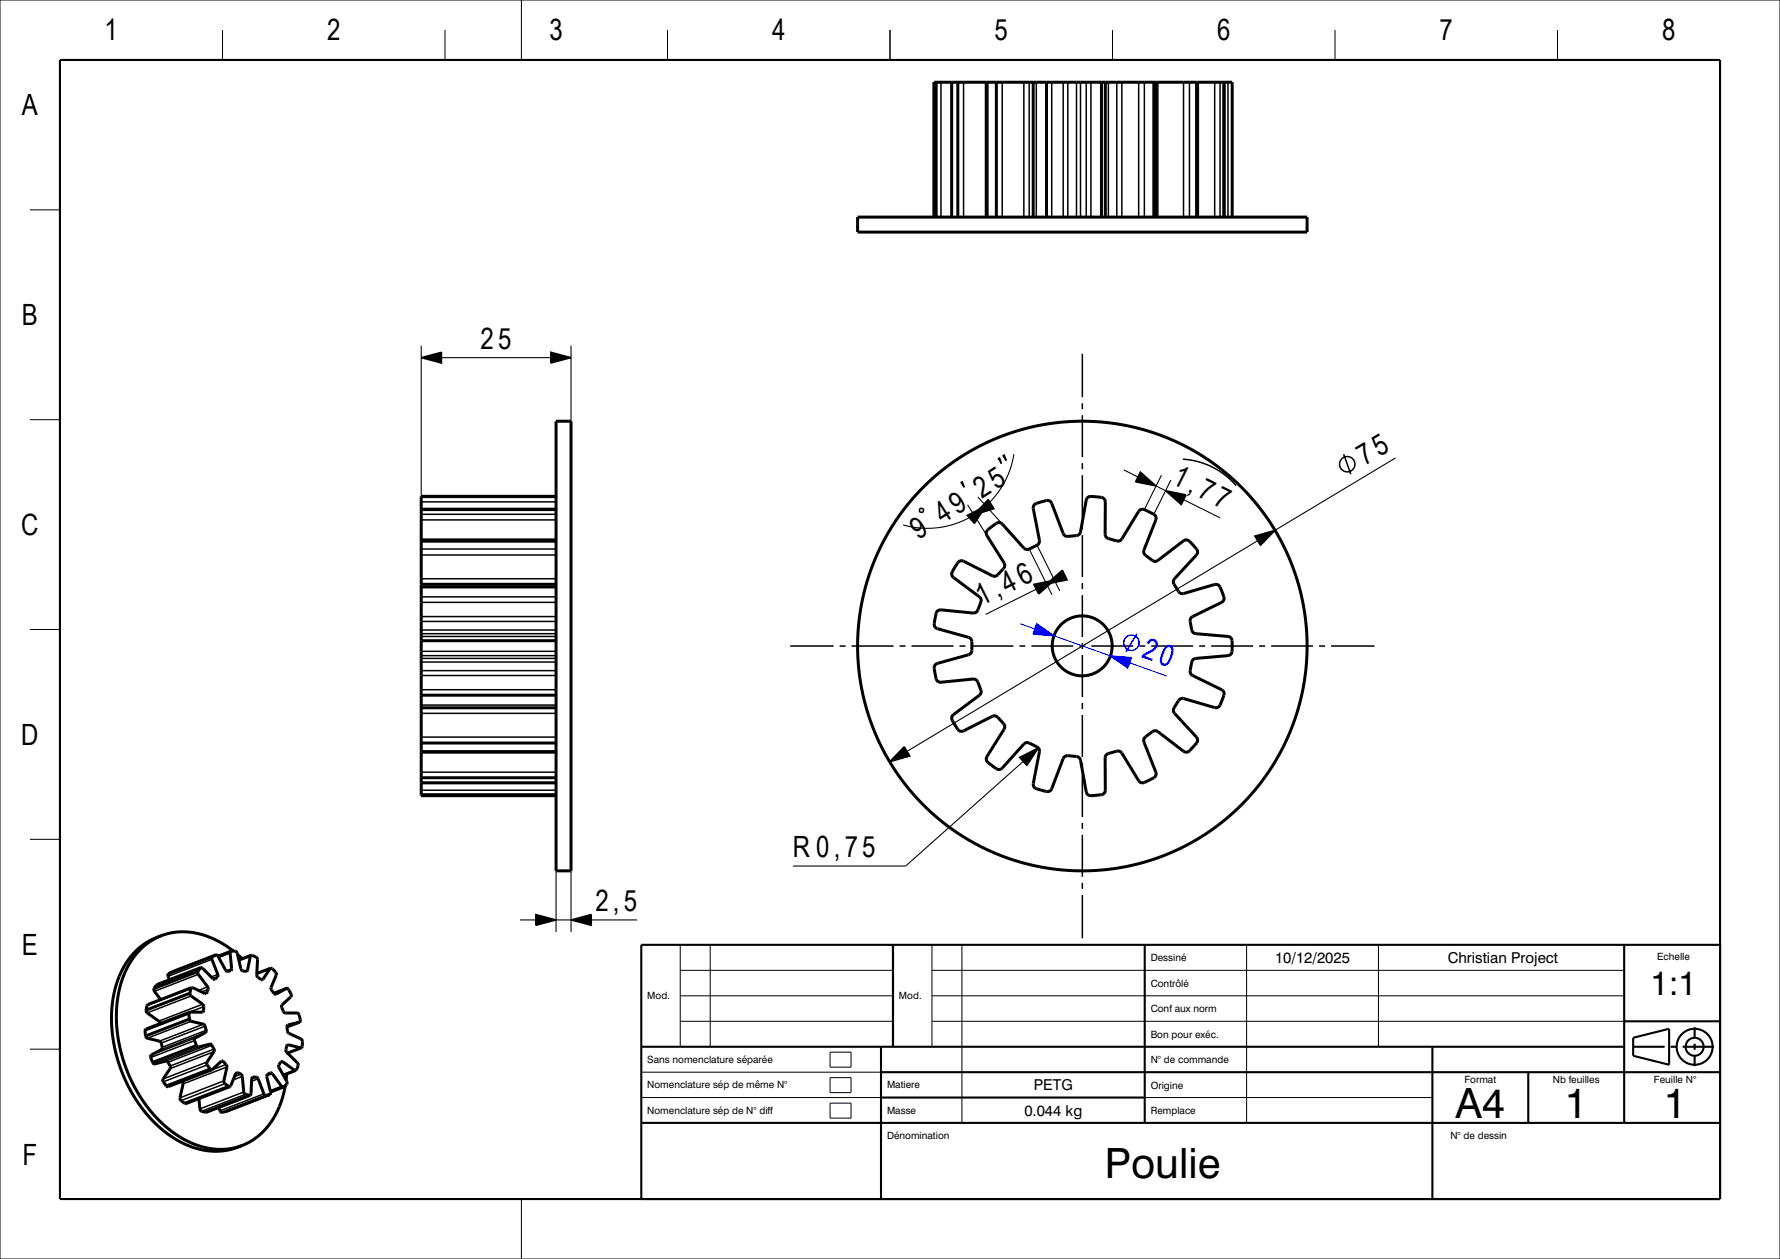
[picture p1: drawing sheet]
<svg xmlns="http://www.w3.org/2000/svg" width="297mm" height="210mm" viewBox="0 0 297 210" stroke-linecap="round" stroke-linejoin="round" font-family="sans-serif">
<g fill="none" stroke="#000" stroke-width=".18">
<path d="M70.3 57.7v29M73.7 59.7h18.2M95.3 57.7v12.6M169.2 75.7a14.6 14.6 0 0 1-4 8M187.5 78.4l2.4 1.2M193.8 79.3l-2.9 5.7M232.9 76.4l-20.2 12.1M161.4 84.2l3.3 5.1M161.7 86.3a14.6 14.6 0 0 1-11 1.3M163.2 82.9l4 4.5M171.7 91.6l3.8 7.6M172.9 98.3l-8.4 4.2"/>
<path d="M173 90.9l3.8 7.7M192.9 81.1l1.6 .7M195.4 80.1l-2.9 5.7M197.5 83.4l6.1 3M209.8 90.2l-58.5 35.1M170.7 127l-19.6 17.5h-18.8M86.8 153.4h2.6M92.8 145.3v10.1M92.8 153.4h2.5M95.3 145.3v10.1M98.7 153.4h7.6"/>
</g>
<g fill="none" stroke="#000" stroke-width=".5">
<path d="M156.2 13.7v22.5M158.8 13.7v22.5M159.8 13.7v22.5M164.6 13.7v22.5M166.2 13.7v22.5M172.4 13.7v22.5M174.6 13.7v22.5M183.8 13.7v22.5M184.4 13.7v22.5M192.5 13.7v22.5M192.9 13.7v22.5M199.7 13.7v22.5"/>
<path d="M199.8 13.7v22.5M204.2 13.7v22.5M204.3 13.7v22.5M143.1 36.2h75v2.5h-75zM155.9 36.2v-22.5h49.7v22.5M92.8 70.3h2.5v75h-2.5zM70.3 97.9h22.5M70.3 90.3h22.5M70.3 85h22.5M70.3 97.5h22.5M70.3 90.1h22.5M70.3 84.9h22.5"/>
<path d="M92.8 82.8h-22.5v49.9h22.5M164.8 88.4l.6-.5a1.57 1.57 0 0 1 1.6-.6l3.8 4.1a.75 .75 0 0 0 .9 .2l1.3-.7 .4-.6-1-5.5a.95 .95 0 0 1 1-1 2.97 2.97 0 0 1 1.8-.2l.3 .4 2 5.2 .4 .3 1.7-.2a.76 .76 0 0 0 .7-.6l1-5.4a1.25 1.25 0 0 1 1.5-.4 1.57 1.57 0 0 1 1.6 .6v5.6a.75 .75 0 0 0 .5 .7l1.4 .4 .7-.1 3-4.8a.95 .95 0 0 1 1.4-.1 2.95 2.95 0 0 1 1.5 1v.5l-2.1 5.3 .2 .4 1.3 1.1a.75 .75 0 0 0 .9 0l4.3-3.3a1.25 1.25 0 0 1 1.5 .6 1.56 1.56 0 0 1 .8 1.6l-3.8 4.1a.75 .75 0 0 0-.1 .9l.9 1.5 .5 .1 5.4-1.5a.95 .95 0 0 1 1.1 .9 3 3 0 0 1 .4 1.7l-.4 .4-5 2.5-.2 .4 .2 1.7a.75 .75 0 0 0 .7 .6l5.5 .5a1.25 1.25 0 0 1 .6 1.4 1.57 1.57 0 0 1-.5 1.7l-5.6 .5a.75 .75 0 0 0-.7 .6l-.2 1.5 .2 .6 5 2.5a.95 .95 0 0 1 .2 1.4 3 3 0 0 1-.8 1.6h-.5l-5.4-1.5-.7 .3-.7 1.3a.75 .75 0 0 0 .1 .9l3.7 4a1.25 1.25 0 0 1-.5 1.5 1.56 1.56 0 0 1-1.5 .9l-4.5-3.4a.75 .75 0 0 0-.9 0l-1.3 1.1-.2 .5 2.1 5.2a.94 .94 0 0 1-.8 1.2 2.98 2.98 0 0 1-1.7 .5l-.4-.3-3-4.8-.7-.1-1.4 .4a.74 .74 0 0 0-.5 .7v5.5a1.25 1.25 0 0 1-1.4 .7 1.57 1.57 0 0 1-1.7-.3l-1-5.5a.75 .75 0 0 0-.7-.6l-1.4-.2-.7 .3-2 5.3a.94 .94 0 0 1-1.4 .3 2.98 2.98 0 0 1-1.6-.7l-.1-.5 1-5.5-.4-.6-1.3-.7a.74 .74 0 0 0-.9 .2l-3.6 4.1a1.25 1.25 0 0 1-1.6-.4 1.57 1.57 0 0 1-1-1.4l2.9-4.8a.74 .74 0 0 0 0-.9l-1-1.1-.7-.2-5 2.5a.94 .94 0 0 1-1.3-.7 2.98 2.98 0 0 1-.7-1.6l.3-.4 4.5-3.4 .1-.5-.6-1.6a.76 .76 0 0 0-.7-.4l-5.5 .5a1.26 1.26 0 0 1-.9-1.3 1.56 1.56 0 0 1 .2-1.7l5.4-1.6a.75 .75 0 0 0 .6-.7v-1.5l-.4-.6-5.4-1.5a.95 .95 0 0 1-.4-1.4 3 3 0 0 1 .5-1.7l.5-.1 5.6 .5 .4-.2 .7-1.6a.75 .75 0 0 0-.3-.8l-4.4-3.3a1.26 1.26 0 0 1 .3-1.6 1.57 1.57 0 0 1 1.2-1.2l5.1 2.5a.75 .75 0 0 0 .9-.1l1.1-1.3v-.5l-3-4.8v-.5zM70.3 116h22.5M70.3 106.9h22.5M70.3 118.1h22.5M70.3 132.6h22.5M70.3 129.7h22.5M70.3 123.9h22.5M70.3 130.6h22.5M70.3 125.5h22.5M26.9 156.1l-1.3 .5-1.3 .7-1.1 .9-1 .9-.9 1.2-.7 1.2-.7 1.4-.6 1.6-.4 1.7-.2 1.7v3.6l.5 3.6 1.1 3.6 1.6 3.4 2.1 3.2 2.6 2.7 2.5 1.9 2.8 1.4 1.5 .4 1.3 .3h1.7l1.5-.1 2.5-.8M26.9 156.1l-1.1 .5-1.3 .8-1.1 1-.8 .9-1.6 2.6-1 2.7-.5 3.4v3.5l.5 3.4 1.1 3.6 1.6 3.3 1.9 2.9 2.4 2.6 2.6 2.1 2.6 1.4 1.4 .4 1.5 .4 1.5 .1h1.4l2.4-.6"/>
<path d="M26.9 156.1l1.7-.5 1.2-.2h1.3l1.7 .3 1.5 .4 1.5 .6 1.7 .9 1.4 1M35.4 159.6l-.1 .4 1 2.5v.4l-.5 .5-.2-.1-1.8-1.8-.3-.1M35.4 159.6l-7.3 2.8M36 159.3l.4 .2 1.4 2.5 .7-.1M36 159.3l-.6 .3M36 159.3l-7.9 3.1M38.5 158.7a.93 .93 0 0 1 1.1 .3l.6 2.6 .3 .3 .5 .2 .3-.2 .5-2.4 .1-.2M38.5 158.7l-.1 .3 .3 2.6-.2 .3M38.5 158.7l-2.1 .8M39.6 159.2l.8 .7M41.9 159.3a1.22 1.22 0 0 1 1.1 .8l-.2 2.5 .2 .4 .5 .4 .4-.1 1.2-1.8M41.9 159.3l-2.1 .8"/>
<path d="M24.3 172.8l.2 .4 2.1 .5 .3 .3 .2 .7-.1 .4-1.9 1 .4 1.1M24.4 168.5l.1 .4 2 1.4 .2 .4M25.5 177.2l.3 .3 1.9-.5 .3 .2 .4 .6v.4l-1.2 2 .6 .9M25.7 164.9v.4l1.1 1.4M26.7 170.7v.1M28.1 162.4l-.1 .4 .3 .6M31.6 170l.3 .3 2 .5 .3 .4 .2 .7-.1 .3-1.8 1.1 .3 1.1M31.6 170l-7.3 2.8M31.7 168.8l-.2 .3 .1 .9M31.7 168.8l-7.4 2.9-.1 .3 .1 .8M31.7 165.7l.1 .4 2 1.4a1.25 1.25 0 0 1 .1 1.2l-.2 .1h-2M31.7 165.7l-7.3 2.8"/>
<path d="M32 164.7l-.3 1M32 164.7l-7.3 2.9-.3 .9M32.8 174.4l.3 .2 1.9-.4 .4 .2 .3 .6v.4l-1.2 1.9 .6 1M32.8 174.4l-7.3 2.8M33 162l.1 .5 1.5 2.1a1.25 1.25 0 0 1-.2 1.1l-2.4-1M33 162l-7.3 2.9M33.5 161.4l-.5 .6M33.5 161.4l-7.3 2.8-.5 .7M35.1 178.3l.3 .1M35.1 178.3l-7.3 2.8M35.4 178.4l1.5-1.4 .3 .1a1.19 1.19 0 0 1 .7 .9l-.5 2.5 .8 .7M35.4 178.4l-7.3 2.9-.3-.2"/>
<path d="M38.5 161.9h.1M45.1 179l-.5 .2-.1 .4 .6 2.6M45.1 179l.3 .1 1.6 2.1 .3 .1M45.1 179h.1M45.1 161.5h.1a1.54 1.54 0 0 1 .9 1.1l-.9 2.1a1.22 1.22 0 0 0 .5 1M45.1 161.5l-2.3 .9M47.8 164.9a1.42 1.42 0 0 1 .8 1.2l-1.5 1.5-.1 .4 .3 .7 .3 .3h2a1.43 1.43 0 0 1 .4 1.5M47.8 164.9l-1.8 .9-.3-.1M47.8 164.9l-2.1 .8M47.8 179.1l-.1 1.1M49.3 178.6l-.2-.1-1.9-1.4h-.3l-.4 .5v.4l1.3 2.4a.85 .85 0 0 1-.5 .9M49.3 178.6l-2 .8"/>
<path d="M50 170.5l-1.9 .5-.2 .1a1.29 1.29 0 0 0 .3 1.2l2 1a1.3 1.3 0 0 1 .1 1.5M50 170.5l-2.1 .8M50.3 174.8l-2.3-.5a1.11 1.11 0 0 0-.3 1l1.9 2a1.11 1.11 0 0 1-.3 1.3M50.3 174.8l-2.3 .9M30.4 180.4h.1M30.4 180.4l.1 .4-.5 2.5 .8 .7M33.2 183.2l.2 2 .9 .3M36.5 184.7l.3 .8h.3l.6-.1M37.7 185.4h.1M38.2 181.2h.2M38.2 181.2l-7.4 2.8M38.4 181.2l.9-2.2 .3-.1 .6 .3 .2 .3 .3 2.9 .9 .3"/>
<path d="M38.4 181.2l-7.3 2.9-.3-.1M41.6 182.7l-7.3 2.8M41.7 182.7h-.1M41.7 182.7l-7.4 2.8M45 182.6l-.6 .1-.2-.1-1.1-2.7-.3-.2h-.6l-.2 .2-.1 2.5-.2 .3M45 182.6h.1M45 182.6l-7.3 2.8M45.1 182.2l-.1 .4M47.3 181.3l-2.2 .9M47.6 181.1l-.8 3.1-.8 1.6-.9 1.5-1 1.2-1.2 1.1-1 .8-1.5 .7"/>
<circle cx="180.6" cy="107.7" r="5"/>
<circle cx="180.6" cy="107.8" r="37.5"/>
</g>
<g fill="none" stroke="#000" stroke-width=".25">
<path d="M155.9 13.7v22.5M157 13.7v22.5M158.9 13.7v22.5M160.8 13.7v22.5M164.8 13.7v22.5M167.2 13.7v22.5M170.8 13.7v22.5M171.7 13.7v22.5M172.9 13.7v22.5M175.5 13.7v22.5M177.4 13.7v22.5M178.2 13.7v22.5"/>
<path d="M179.6 13.7v22.5M180.3 13.7v22.5M181.2 13.7v22.5M182 13.7v22.5M184.9 13.7v22.5M186.3 13.7v22.5M187.2 13.7v22.5M190 13.7v22.5M190.9 13.7v22.5M193.2 13.7v22.5M197.5 13.7v22.5M198.5 13.7v22.5"/>
<path d="M202.7 13.7v22.5M203.6 13.7v22.5M204.9 13.7v22.5M205.6 13.7v22.5M70.3 59.7l3.4-.9v1.8zM91.9 58.8l3.4 .9-3.4 .9zM180.6 59v7.3M166.6 76.5l.2-.1 .3 .9zM167.4 76l.2-.1 .3 .9zM180.6 67.3v1M180.6 69.3v7M180.6 77.3v1"/>
<path d="M180.6 79.3v7M190.3 78.7l2.6 2.4-3.4-.7zM197.4 76.6a12.7 12.7 0 0 1 8.8 4.4M224.2 75.7l1.2 3.4M70.3 99.6h22.5M70.3 91.6h22.5M70.3 85.8h22.5M70.3 83h22.5M70.3 96.5h22.5M70.3 97.4h22.5M70.3 92.6h22.5M70.3 86.7h22.5"/>
<path d="M70.3 83.7h22.5M153.5 84.9l.2-.1h.3l.1 .2-.1 .4-.2 .1-.3-.1-.1-.2zM160.4 80.5l.2-.1 .3 .9zM161.4 86l3.1-1.6-1.9 2.9zM164.9 83.3l1 1.6-3.4 1zM172.5 97.5l3.4-.7-2.6 2.3zM174.6 97.4l2.7-2.3 .8 1.6zM180.6 87.3v1M180.6 89.3v7M180.6 97.3v1M180.6 99.3v7M194.5 81.8l3.4 .7-.8 1.7z"/>
<path d="M209.4 89.4l3.3-.9-2.4 2.5zM70.3 117.6h22.5M70.3 108.6h22.5M70.3 118.1h22.5M70.3 119h22.5M70.3 111.9h22.5M70.3 112.7h22.5M70.3 109.8h22.5M70.3 110.4h22.5M70.3 115h22.5M70.3 109.4h22.5M70.3 105.1h22.5"/>
<path d="M70.3 105.7h22.5M70.3 102.8h22.5M70.3 103.7h22.5M70.3 106.2h22.5M70.3 100.5h22.5M131.8 107.8h7.3M140.1 107.8h1M142.1 107.8h7M150.1 107.8h1M152.1 107.8h7M160.1 107.8h1M162.1 107.8h7"/>
<path d="M170.1 107.8h1M172.1 107.8h7M180.1 107.8h1M180.6 107.3v1M180.6 109.3v7M180.6 117.3v1M180.6 119.3v7M182.1 107.8h7M190.1 107.8h1M192.1 107.8h7M200.1 107.8h1M202.1 107.8h7"/>
<path d="M210.1 107.8h1M212.1 107.8h7M220.1 107.8h1M222.1 107.8h7.2M70.3 132.7h22.5M70.3 130.5h22.5M70.3 125.2h22.5M70.3 131.8h22.5M70.3 128.8h22.5M70.3 122.9h22.5M150.9 124.5l.9 1.6-3.4 1zM170.1 126.3l3.2-1.5-2 2.9z"/>
<path d="M180.6 127.3v1M180.6 129.3v7M180.6 137.3v1M180.6 139.3v7M36 159.3l-7.3 2.8M38.4 159l-1.9 .7M41.8 159.5l-1.9 .8M89.4 152.5l3.4 .9-3.4 1zM95.3 153.4l3.4-.9v1.9zM180.6 147.3v1M180.6 149.3v7.2M31.5 169.1l-7.3 2.9"/>
<path d="M31.9 164.9l-7.4 2.8M31.9 166.1l-7.3 2.9M31.9 170.4l-7.3 2.8M32.5 173.6l-7.4 2.8M32.6 173.1l-7.4 2.9M33.1 162.5l-7.3 2.8M33.1 174.6l-7.3 2.9M33.4 161.5l-7.3 2.8M33.8 167.5l-7.3 2.8M33.9 170.8l-7.3 2.9M34 168.6l-.7 .2M34 167.9l-7.3 2.8"/>
<path d="M34.2 171.2l-7.3 2.8M34.3 172.2l-7.3 2.9M34.4 171.9l-7.3 2.8M34.5 165.6l-.3 .1M34.5 177.1l-7.3 2.9M34.6 177.6l-7.4 2.9M34.6 164.6l-1.5 .6M34.7 165l-1 .5M35 174.2l-7.3 2.8M35.4 160l-7.4 2.9M35.4 174.4l-7.4 2.8M35.7 175l-7.3 2.8"/>
<path d="M35.7 175.4l-7.3 2.8M35.9 163.3l-.1 .1M36.3 162.9l-.8 .3M36.3 162.5l-1.1 .5M37.2 177.1l-.6 .2M37.7 177.5l-7.3 2.9M37.9 178l-7.4 2.8M38.7 161.6l-1 .3M39.6 178.9l-.3 .1M40.2 179.2l-1.1 .4M40.4 179.5l-1.5 .6M41.3 161.9l-.4 .1"/>
<path d="M42.2 179.7h-.1M42.8 179.7l-.8 .3M43.1 179.9l-1.1 .5M43.9 163.3l-.3 .1M45 161.6l-2.2 .8M45.4 179.1l-.9 .3M46.1 165.8h-.1M47.2 177.1l-.4 .2M47.8 164.9l-2.1 .8M48.1 171h-.1M48.1 174.3l-.2 .1M49.1 178.5l-1.9 .7"/>
<path d="M49.9 170.5l-2 .8M50.1 174.8l-2.2 .8M37.4 180.3l-7.4 2.8M37.5 180.8l-7.3 2.8M40.7 182.1l-7.3 2.9M41 182.5l-7.4 2.9M44 182.5l-7.3 2.8M44.4 182.7l-7.3 2.8M47 181.2l-1.9 .7"/>
<circle cx="224.8" cy="77.4" r="1.28"/>
</g>
<g fill="none" stroke="#000" stroke-width=".17">
<path d="M0 0h297v210h-297zM37.1 5v5M74.2 5v5M87 0v10M111.4 5v5M148.5 5v5M185.6 5v5M222.8 5v5M259.9 5v5M5 35h5M5 70h5M5 105h5"/>
<path d="M5 140h5M113.5 157.6v17M118.5 157.6v17M155.5 157.6v17M160.5 157.6v29.7M208 157.6v29.7M230 157.6v17M5 175h5M107 178.8h40M113.5 170.4h35.5M113.5 166.1h35.5M113.5 161.9h35.5"/>
<path d="M138.5 175.5h3.5v2.5h-3.5zM138.5 179.8h3.5v2.5h-3.5zM155.5 170.4h115.5M155.5 166.1h115.5M155.5 161.9h115.5M107 183.1h132M138.5 184h3.5v2.5h-3.5zM87 200v10"/>
</g>
<g fill="none" stroke="#000" stroke-width=".35">
<path d="M10 10h277v190h-277zM149 157.6v17M191 157.6v29.7M271 157.6v29.7M287 157.6h-180v42.4M107 174.6h164M147 174.6v25.4M147 178.8h140M239 174.6v25.4M255 178.8v8.5M271 170.4h16M272.5 174.6h5.2"/>
<path d="M272.5 173.1l6-1.5v6l-6-1.5zM278.8 174.6h.9M280.8 174.6h5.2M282.8 171.4v1.7M282.8 174.1v1M282.8 176.1v1.7M107 187.3h180M147 183.1h44"/>
<circle cx="282.8" cy="174.6" r="1.5"/>
<circle cx="282.8" cy="174.6" r="3"/>
</g>
<g fill="#000">
<path d="M70.3 59.7l3.4-.9v1.8z" fill-rule="evenodd"/>
<path d="M91.9 58.8l3.4 .9-3.4 .9z" fill-rule="evenodd"/>
<path d="M161.4 86l3.1-1.6-1.9 2.9z" fill-rule="evenodd"/>
<path d="M164.9 83.3l1 1.6-3.4 1z" fill-rule="evenodd"/>
<path d="M172.5 97.5l3.4-.7-2.6 2.3z" fill-rule="evenodd"/>
<path d="M174.6 97.4l2.7-2.3 .8 1.6z" fill-rule="evenodd"/>
<path d="M190.3 78.7l2.6 2.4-3.4-.7z" fill-rule="evenodd"/>
<path d="M194.5 81.8l3.4 .7-.8 1.7z" fill-rule="evenodd"/>
<path d="M209.4 89.4l3.3-.9-2.4 2.5z" fill-rule="evenodd"/>
<path d="M150.9 124.5l.9 1.6-3.4 1z" fill-rule="evenodd"/>
<path d="M170.1 126.3l3.2-1.5-2 2.9z" fill-rule="evenodd"/>
<path d="M89.4 152.5l3.4 .9-3.4 1z" fill-rule="evenodd"/>
<path d="M95.3 153.4l3.4-.9v1.9z" fill-rule="evenodd"/>
</g>
<g fill="#00f">
<path d="M173 104.1l2.9 1.9-3.5-.2z" fill-rule="evenodd"/>
<path d="M185.3 109.4l3.5 .3-.6 1.7z" fill-rule="evenodd"/>
</g>
<g fill="none" stroke="#00f" stroke-width=".25">
<path d="M173 104.1l2.9 1.9-3.5-.2zM185.3 109.4l3.5 .3-.6 1.7zM189.7 105.7l-1.8 3"/>
<circle cx="188.8" cy="107.2" r="1.28"/>
</g>
<path d="M170.2 104l2.5 .9M175.9 106l9.4 3.4M188.5 110.5l6.2 2.3" fill="none" stroke="#00f" stroke-width=".18"/>
<g font-size="7">
<text x="242.9" y="186.5">A4</text>
<text x="261.1" y="186.5">1</text>
<text x="277.6" y="186.5">1</text>
<text x="184.4" y="196.5">Poulie</text>
</g>
<text font-size="5.6" x="275.4" y="166">1:1</text>
<g font-size="4.9">
<text x="17.4" y="6.7">1</text>
<text x="54.6" y="6.7">2</text>
<text x="91.7" y="6.7">3</text>
<text x="128.8" y="6.7">4</text>
<text x="165.9" y="6.7">5</text>
<text x="203.1" y="6.7">6</text>
<text x="240.2" y="6.7">7</text>
<text x="277.3" y="6.7">8</text>
<text x="3.7" y="19.2">A</text>
<text x="3.7" y="54.2">B</text>
<text x="80.2" y="58.2">25</text>
<text x="227.7" y="77.8" transform="rotate(-31 227.7 77.8)">75</text>
<text x="163.8" y="83.3" transform="rotate(-33 163.8 83.3)">25</text>
<text x="195.4" y="80.6" transform="rotate(27 195.4 80.6)">1,77</text>
<text x="3.6" y="89.2">C</text>
<text x="157.3" y="87.4" transform="rotate(-33 157.3 87.4)">49</text>
<text x="153.3" y="90" transform="rotate(-33 153.3 90)">9</text>
<text x="163.8" y="101.1" transform="rotate(-27 163.8 101.1)">1,46</text>
<text x="3.6" y="124.2">D</text>
<text x="132.3" y="143">R 0,75</text>
<text x="99.3" y="151.9">2,5</text>
<text x="3.7" y="159.2">E</text>
<text x="3.8" y="194.2">F</text>
</g>
<text font-size="4.9" fill="#00f" x="190.3" y="109.6" transform="rotate(20 190.3 109.6)">20</text>
<g font-size="2.5">
<text x="212.7" y="160.6">10/12/2025</text>
<text x="241.6" y="160.6">Christian Project</text>
<text x="172.5" y="181.9">PETG</text>
<text x="170.9" y="186.1">0.044 kg</text>
</g>
<g font-size="1.7">
<text x="192" y="160.3">Dessiné</text>
<text x="276.5" y="160.2">Echelle</text>
<text x="108" y="166.7">Mod.</text>
<text x="150" y="166.7">Mod.</text>
<text x="192" y="164.6">Contrôlé</text>
<text x="192" y="173.1">Bon pour exéc.</text>
<text x="192" y="168.8">Conf aux norm</text>
<text x="108" y="177.3">Sans nomenclature séparée</text>
<text x="192" y="177.3">N° de commande</text>
<text x="108" y="181.6">Nomenclature sép de même N°</text>
<text x="108" y="185.8">Nomenclature sép de N° diff</text>
<text x="148" y="185.8">Masse</text>
<text x="148" y="181.6">Matiere</text>
<text x="192" y="185.8">Remplace</text>
<text x="192" y="181.6">Origine</text>
<text x="244.3" y="180.6">Format</text>
<text x="259.1" y="180.6">Nb feuilles</text>
<text x="276" y="180.6">Feuille N°</text>
<text x="148" y="189.9">Dénomination</text>
<text x="242" y="189.9">N° de dessin</text>
</g>
</svg>
